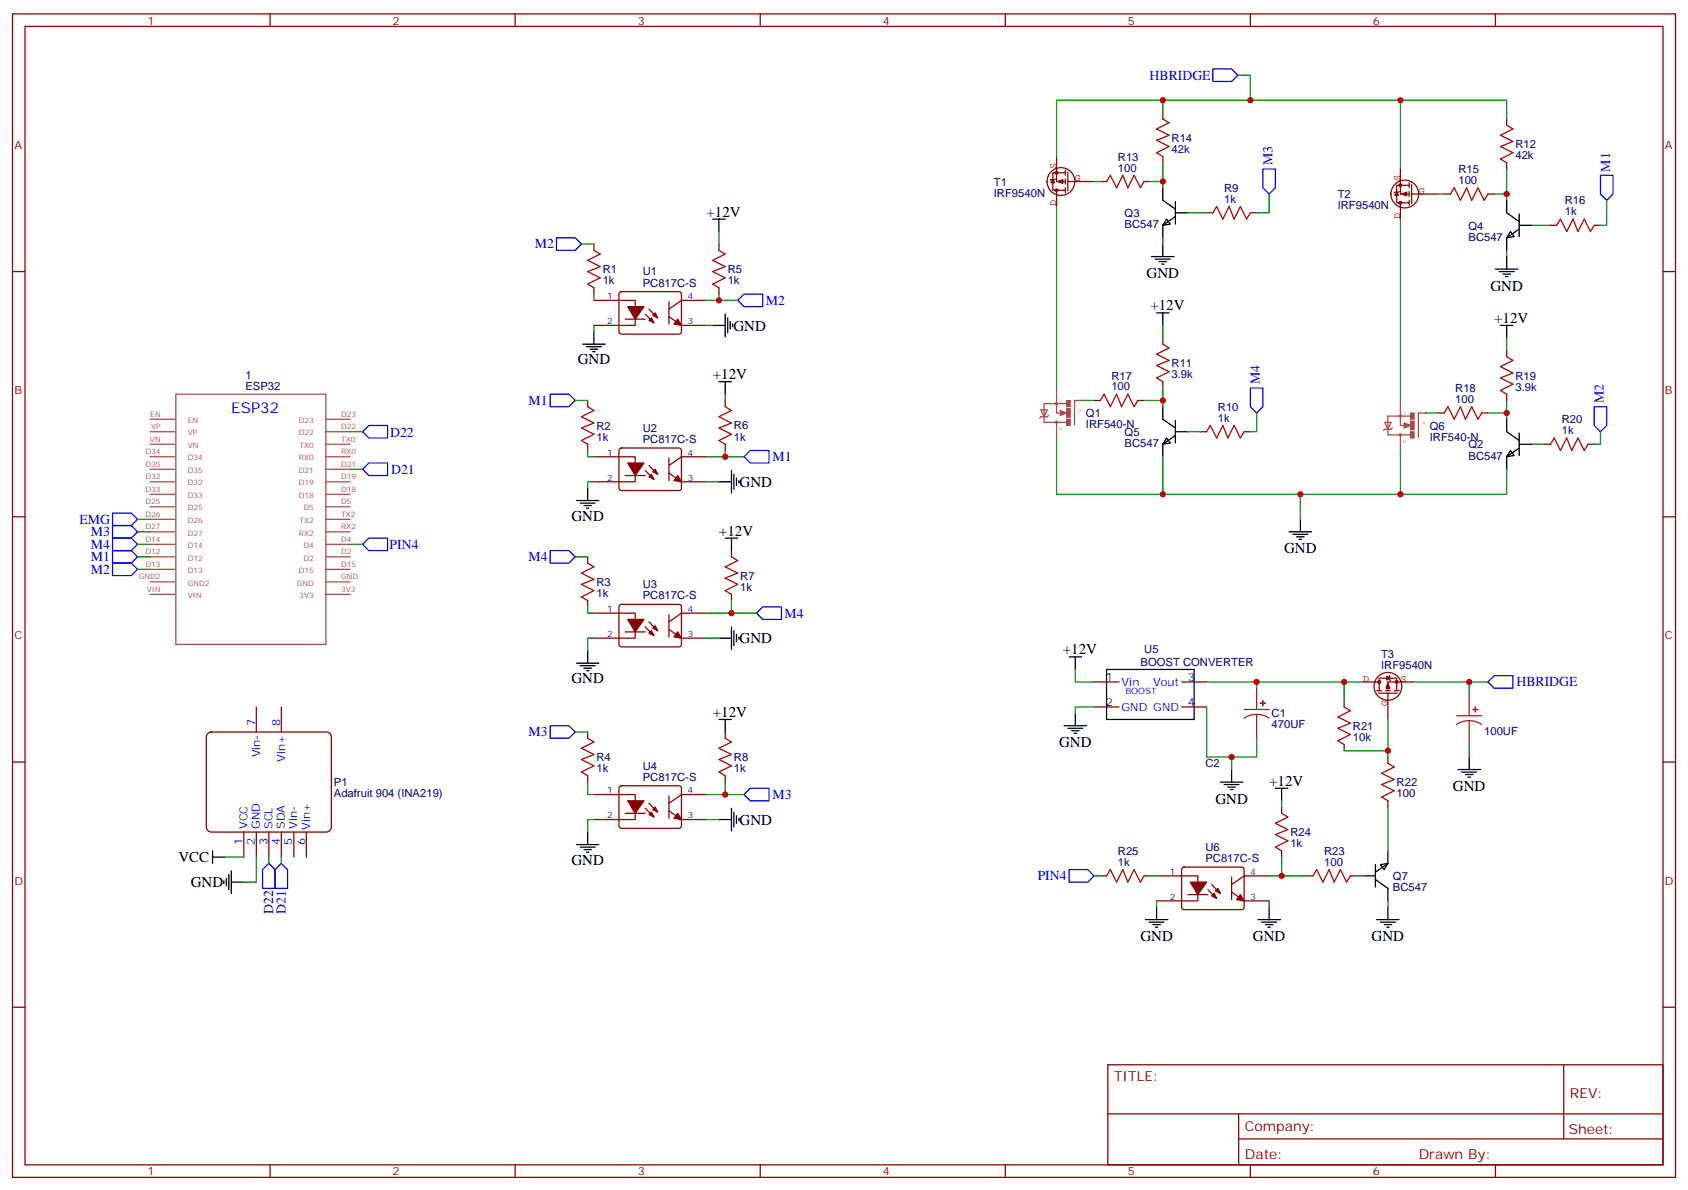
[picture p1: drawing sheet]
<svg xmlns="http://www.w3.org/2000/svg" width="476mm" height="336mm" viewBox="0 0 476 336" stroke-linecap="round" stroke-linejoin="round" font-family="sans-serif">
<g fill="none" stroke="#870000" stroke-width=".35">
<path d="M3.5 3.9h469.2v328.1h-469.2zM7.1 7.4h462.1v321.1h-462.1zM76.2 3.9v3.5M145.3 3.9v3.5M214.5 3.9v3.5M283.6 3.9v3.5M352.8 3.9v3.5M421.9 3.9v3.5M3.5 76.6h3.6M167.6 68.8v1.8M202.8 68.8v1.8M469.2 76.6h3.5"/>
<path d="M167.6 84.7h11.6v7.1h-11.6M167.6 81.2v1.7M174.9 82.4l.4-.2 16.5 .1 .5 .6-.1 10.9-.6 .4h-16.5l-.5-.7v-10.6zM176.4 90h5.6M182 88.6l2.5 2.5M183.1 87.2l2.5 2.4M188.7 89.3l3.6 2.5h7M188.7 85.1v6.3M199.3 84.7h-7l-3.6 2.5M202.8 81.2v1.7M165.8 112.9v1.8M204.6 112.9v1.8"/>
<path d="M165.8 125.3v1.7M167.6 128.8h11.6v7.1h-11.6M174.9 126.5l.4-.2 16.5 .1 .5 .6-.1 10.9-.6 .4h-16.5l-.5-.7v-10.6zM176.4 134.1h5.6M182 132.7l2.5 2.4M183.1 131.3l2.5 2.4M188.7 129.2v6.3M188.7 133.4l3.6 2.5h7M199.3 128.8h-7l-3.6 2.5M204.6 125.3v1.7M3.5 145.7h3.6M165.8 157v1.8"/>
<path d="M206.4 155.3v1.7M469.2 145.7h3.5M165.8 169.4v1.7M167.6 172.9h11.6v7.1h-11.6M174.9 170.6l.4-.2 16.5 .1 .5 .6-.1 10.9-.6 .4h-16.5l-.5-.7v-10.6zM176.4 178.2h5.6M182 176.8l2.5 2.4M183.1 175.4l2.5 2.4M188.7 173.2v6.4M188.7 177.5l3.6 2.5h7M199.3 172.9h-7l-3.6 2.5M206.4 167.6v1.8"/>
<path d="M3.5 214.9h3.6M165.8 206.4v1.8M165.8 218.8v1.7M204.6 206.4v1.8M204.6 218.8v1.7M469.2 214.9h3.5M167.6 224h11.6v7.1h-11.6M174.9 221.8l.4-.2h16.5l.5 .7-.1 10.8-.6 .5-16.5-.1-.5-.6v-10.6zM176.4 229.3h5.6M182 227.9l2.5 2.5M183.1 226.5l2.5 2.5M188.7 224.4v6.4"/>
<path d="M188.7 228.6l3.6 2.5h7M199.3 224h-7l-3.6 2.5M3.5 284h3.6M469.2 284h3.5M312.6 300.2h156.6v28.3h-156.6zM312.6 314.1h156.5M349.5 314.1v14.1M441.2 300.3v20.9M76.2 328.5v3.5M145.3 328.5v3.5M214.5 328.5v3.5M283.6 328.5v3.5"/>
<path d="M349.5 321.2h119.6M352.8 328.5v3.5M421.9 328.5v3.5"/>
</g>
<g fill="#870000" stroke="#870000" stroke-width=".35">
<path d="M191.2 90l1.1 1.8-2.2-.4z"/>
<path d="M183.1 90.3l.7-.7 .7 1.5z"/>
<path d="M184.1 88.9l.8-.7 .7 1.4z"/>
<path d="M177.1 86.5h4.6l-2.5 3.5z"/>
<path d="M191.2 134.1l1.1 1.8-2.2-.4z"/>
<path d="M183.1 134.4l.7-.7 .7 1.4z"/>
<path d="M184.1 133l.8-.7 .7 1.4z"/>
<path d="M177.1 130.6h4.6l-2.5 3.5z"/>
<path d="M191.2 178.2l1.1 1.8-2.2-.4z"/>
<path d="M183.1 178.5l.7-.7 .7 1.4z"/>
<path d="M184.1 177.1l.8-.7 .7 1.4z"/>
<path d="M177.1 174.7h4.6l-2.5 3.5z"/>
<path d="M191.2 229.3l1.1 1.8-2.2-.3z"/>
<path d="M183.1 229.7l.7-.7 .7 1.4z"/>
<path d="M184.9 227.6l.7 1.4-1.5-.7z"/>
<path d="M177.1 225.8h4.6l-2.5 3.5z"/>
</g>
<g fill="none" stroke="#a64a4a" stroke-width=".35">
<path d="M42.3 118.2h7M49.6 111.2h42.3v70.5h-42.3zM91.8 118.2h7M293.7 115.6h1.8l-.9 1.9zM295.8 117.2l-.3 .3h-1.8l-.4 .4M298.1 112.9v3.6h1.2M298.1 119.1v.9M299.2 115.7l1.7 .8-1.7 .7zM300.9 113.8h-6.3v5.3h6.3M305.2 112.9h-2v6.9M42.3 139.4h7M42.3 135.9h7"/>
<path d="M42.3 132.3h7M42.3 128.8h7M42.3 125.3h7M42.3 121.7h7M91.8 139.4h7M91.8 135.9h7M91.8 132.3h7M91.8 128.8h7M91.8 125.3h7M91.8 121.7h7M42.3 157h7M42.3 153.5h7"/>
<path d="M42.3 150h7M42.3 146.4h7M42.3 142.9h7M91.8 157h7M91.8 153.5h7M91.8 150h7M91.8 146.4h7M91.8 142.9h7M42.3 167.6h7M42.3 164.1h7M42.3 160.5h7M91.8 167.6h7"/>
<path d="M91.8 164.1h7M91.8 160.5h7"/>
</g>
<path d="M167.6 70.6l1.7 1-3.5 1.8 3.5 1.8-3.5 1.4 3.5 1.8-3.5 1.7 1.8 1.1M202.8 70.6l1.8 1-3.5 1.8 3.5 1.8-3.5 1.4 3.5 1.8-3.5 1.7 1.7 1.1M165.8 114.7l1.8 1-3.6 1.8 3.6 1.8-3.6 1.4 3.6 1.7-3.6 1.8 1.8 1.1M204.6 114.7l1.8 1-3.6 1.8 3.6 1.8-3.6 1.4 3.6 1.7-3.6 1.8 1.8 1.1M165.8 158.8l1.8 1-3.6 1.8 3.6 1.8-3.6 1.4 3.6 1.7-3.6 1.8 1.8 1.1M206.4 157l1.7 1.1-3.5 1.7 3.5 1.8-3.5 1.4 3.5 1.8-3.5 1.7 1.8 1.1M165.8 208.2l1.8 1-3.6 1.8 3.6 1.8-3.6 1.4 3.6 1.7-3.6 1.8 1.8 1.1M204.6 208.2l1.8 1-3.6 1.8 3.6 1.8-3.6 1.4 3.6 1.7-3.6 1.8 1.8 1.1" fill="none" stroke="#a10000" stroke-width=".35"/>
<g fill="none" stroke="#008700" stroke-width=".35">
<path d="M164 68.8h3.6M202.8 65.3v3.5M167.6 82.9v1.8M167.6 91.8v1.7M199.3 91.8h1.8M202.8 82.9v1.8h-3.5M202.8 84.7h5.3M162.3 112.9h3.5M204.6 111.2v1.7M165.8 127v1.8h1.8M167.6 135.9h-1.8v1.7M199.3 135.9h3.5"/>
<path d="M204.6 127v1.8h-5.3M204.6 128.8h5.3M162.3 157h3.5M165.8 171.1v1.8h1.8M167.6 180h-1.8v3.5M199.3 180h3.5M206.4 169.4v3.5h-7.1M206.4 172.9h7M162.3 206.4h3.5M165.8 220.5v3.5h1.8M167.6 231.1h-1.8v3.5M199.3 231.1h3.5"/>
<path d="M204.6 220.5v3.5h-5.3M204.6 224h5.3"/>
</g>
<g fill="none" stroke="#000" stroke-width=".35">
<path d="M201.1 61.8h3.5M202.8 61.8v3.5M164.4 97h6.3M165.5 97.8h4.2M166.5 98.5h2.1M167.2 99.2h.7M167.6 93.5v3.5M201.1 91.8h3.5M204.6 88.6v6.3M205.3 89.6v4.3M206 90.7v2.1M206.7 91.4v.7"/>
<path d="M202.8 107.6h3.6M204.6 107.6v3.6M165.8 137.6v3.5M202.8 135.9h3.6M206.4 132.7v6.3M207.1 133.7v4.3M207.8 134.8v2.1M208.5 135.5v.7M162.6 141.1h6.4M163.7 141.9h4.2M164.7 142.6h2.2M165.5 143.3h.7"/>
<path d="M204.6 151.7h3.5M206.4 151.7v3.6M202.8 180h3.6M206.4 176.8v6.3M207.1 177.8v4.3M207.8 178.9v2.1M208.5 179.6v.7M162.6 187h6.4M163.7 187.7h4.2M164.7 188.4h2.2M165.5 189.1h.7M165.8 183.5v3.5"/>
<path d="M202.8 202.9h3.6M204.6 202.9v3.5M162.6 238.2h6.4M163.7 238.9h4.2M164.7 239.6h2.2M165.8 234.6v3.6M202.8 231.1h3.6M206.4 227.9v6.4M207.1 229v4.2M207.8 230v2.2M208.5 230.8v.7M165.5 240.3h.7"/>
</g>
<path d="M157 67.1h5.3l1.7 1.7-1.7 1.8h-5.3zM208.1 84.7l1.8-1.8h5.3v3.6h-5.3zM155.2 111.2h5.3l1.8 1.7-1.8 1.8h-5.3zM209.9 128.8l1.8-1.8h5.3v3.6h-5.3zM155.2 155.3h5.3l1.8 1.7-1.8 1.8h-5.3zM213.4 172.9l1.8-1.8h5.3v3.6h-5.3zM155.2 204.6h5.3l1.8 1.8-1.8 1.8h-5.3zM209.9 224l1.8-1.7h5.3v3.5h-5.3z" fill="none" stroke="#00f" stroke-width=".35"/>
<g fill="#850000" stroke="#850000" stroke-width=".35">
<path d="M298.4 51.2l1.5-.5v1z"/>
<circle cx="298.1" cy="48.7" r=".39"/>
<circle cx="298.1" cy="53.7" r=".39"/>
</g>
<g fill="none" stroke="#850000" stroke-width=".35">
<path d="M297 50.7l.6 .8h-1.1zM297.7 50.5l-1.4 .3M298.1 44.1v7.1h2.5M298.1 53.7v4.5M298.1 53.7h2.5M300.6 48.7h-3.6v5h1.1M300.6 48v1.4M300.6 50.5v1.4M300.6 53v1.4M301.3 48.5v5.3M301.3 51.2h7.4"/>
<circle cx="299.3" cy="51.2" r="3.9"/>
</g>
<path d="M299.7 116.5h-.4v-.4l1.3 .4-1.3 .3" fill="none" stroke="#a64a4a" stroke-width=".42"/>
<path d="M298 113.7l.3 .1-.2 .2-.2-.2M298 119l.3 .1-.2 .2-.2-.2" fill="none" stroke="#a64a4a" stroke-width=".56"/>
<g fill="#a64a4a" stroke="#a64a4a" stroke-width=".28">
<path d="M300.9 112.9h1.1v1.8h-1.1z"/>
<path d="M300.9 118.2h1.1v1.8h-1.1z"/>
<path d="M300.9 115.2h1.1v2.5h-1.1z"/>
</g>
<circle cx="305.2" cy="112.9" r=".18" fill="#a64a4a"/>
<path d="M298.1 109.4v3.5M390.7 119.1h1.8l-.9 1.9zM395.1 116.5v3.5h1.2M396.2 119.3l1.7 .7-1.7 .7zM397.9 117.3h-6.3v5.3h6.3M402.2 116.5h-2v6.8M298.1 120v3.5M392.8 120.7l-.3 .3h-1.8l-.4 .4M395.1 122.6v.9" fill="none" stroke="#a64a4a" stroke-width=".35"/>
<g fill="none" stroke="#000" stroke-width=".35">
<path d="M328.1 53v3.5l3.5 2.4M331.6 56.8v6.4M425.1 56.5v3.5l3.5 2.5M324.9 72.4h6.4M326 73.1h4.2M327 73.8h2.1M327.7 74.5h.7M328.1 68.8v3.6M329.1 61.8l1.1 1.4-2.1 .3zM331.6 61.1l-3.5 2.4v3.6M331.6 60h3.5M421.9 75.9h6.4"/>
<path d="M423 76.6h4.2M424 77.3h2.2M424.7 78h.7M425.1 72.4v3.5M426.2 65.3l1 1.4-2.1 .4zM428.6 64.6l-3.5 2.5v3.5M428.6 63.5h3.6M428.6 60.4v6.3M328.1 114.7v3.5l3.5 2.5M331.6 118.6v6.3M425.1 118.2v3.5l3.5 2.5M329.1 123.5l1.1 1.4-2.1 .4z"/>
<path d="M331.6 122.8l-3.5 2.5v3.5M331.6 121.7h3.5M426.2 127l1 1.4-2.1 .4zM428.6 126.3l-3.5 2.5v3.5M428.6 122.1v6.3M428.6 125.3h3.6"/>
</g>
<g fill="none" stroke="#008700" stroke-width=".35">
<path d="M328.1 28.3v3.5M395.1 28.3v19.4M425.1 33.5v-5.2h-127v15.8M298.1 58.2v51.2M308.7 51.2h1.7M328.1 45.9v5.3h-3.5M328.1 51.2v1.8M405.7 54.7h1.8M425.1 47.7v7h-3.5M425.1 54.7v1.8M328.1 67.1v1.7M335.1 60h5.3"/>
<path d="M425.1 70.6v1.8M432.2 63.5h5.2M305.2 112.9h3.5M322.8 112.9h5.3v1.8M328.1 109.4v3.5M402.2 116.5h3.5M419.8 116.5h5.3v1.7M425.1 112.9v3.6M328.1 128.8v10.6M335.1 121.7h3.6M432.2 125.3h3.5"/>
</g>
<path d="M328.1 33.5l1.7 1.1-3.5 1.8 3.5 1.7-3.5 1.4 3.5 1.8-3.5 1.8 1.8 1M425.1 35.3l1.8 1.1-3.6 1.7 3.6 1.8-3.6 1.4 3.6 1.8-3.6 1.7 1.8 1.1M312.2 51.2l1.1-1.8 1.7 3.6 1.8-3.6 1.4 3.6 1.8-3.6 1.7 3.6 1.1-1.8M409.2 54.7l1.1-1.7 1.7 3.5 1.8-3.5 1.4 3.5 1.8-3.5 1.7 3.5 1.1-1.8M342.2 60l1.1-1.8 1.7 3.6 1.8-3.6 1.4 3.6 1.8-3.6 1.7 3.6 1.1-1.8M439.2 63.5l1.1-1.7 1.7 3.5 1.8-3.5 1.4 3.5 1.8-3.5 1.7 3.5 1.1-1.8M328.1 97l1.7 1.1-3.5 1.8 3.5 1.7-3.5 1.4 3.5 1.8-3.5 1.8 1.8 1M310.4 112.9l1.1-1.7 1.8 3.5 1.7-3.5 1.4 3.5 1.8-3.5 1.8 3.5 1-1.8M407.5 116.5l1-1.8 1.8 3.5 1.7-3.5 1.5 3.5 1.7-3.5 1.8 3.5 1-1.7M425.1 100.6l1.8 1-3.6 1.8 3.6 1.8-3.6 1.4 3.6 1.7-3.6 1.8 1.8 1.1M340.4 121.7l1.1-1.7 1.8 3.5 1.7-3.5 1.4 3.5 1.8-3.5 1.8 3.5 1-1.8M437.4 125.3l1.1-1.8 1.8 3.5 1.7-3.5 1.4 3.5 1.8-3.5 1.8 3.5 1-1.7" fill="none" stroke="#a10000" stroke-width=".35"/>
<g fill="none" stroke="#870000" stroke-width=".35">
<path d="M328.1 31.8v1.7M425.1 33.5v1.8M310.4 51.2h1.8M322.8 51.2h1.8M328.1 44.1v1.8M407.5 54.7h1.7M419.8 54.7h1.8M425.1 45.9v1.8M340.4 60h1.8M352.8 60h1.7M437.4 63.5h1.8M449.8 63.5h1.8"/>
<path d="M328.1 95.3v1.7M425.1 98.8v1.8M308.7 112.9h1.7M321 112.9h1.8M328.1 107.6v1.8M405.7 116.5h1.8M418 116.5h1.8M425.1 111.2v1.7M338.7 121.7h1.7M351 121.7h1.8M435.7 125.3h1.7M448 125.3h1.8"/>
</g>
<g fill="#850000" stroke="#850000" stroke-width=".35">
<path d="M395.5 54.7l1.4-.5v1z"/>
<circle cx="395.1" cy="52.2" r=".39"/>
<circle cx="395.1" cy="57.2" r=".39"/>
</g>
<g fill="none" stroke="#850000" stroke-width=".35">
<path d="M394.1 54.2l.5 .9h-1.1zM394.8 54l-1.5 .4M395.1 47.7v7h2.5M395.1 57.2v4.6M395.1 57.2h2.5M397.6 52.2h-3.5v5h1M397.6 51.5v1.5M397.6 54v1.4M397.6 56.5v1.4M398.3 52.1v5.3M398.3 54.7h7.4"/>
<circle cx="396.3" cy="54.7" r="3.9"/>
</g>
<path d="M396.7 120h-.4v-.4l1.3 .4-1.3 .3" fill="none" stroke="#a64a4a" stroke-width=".42"/>
<path d="M395 117.2l.3 .1-.2 .2-.2-.2M395 122.5l.3 .1-.2 .2-.2-.2" fill="none" stroke="#a64a4a" stroke-width=".56"/>
<g fill="#a64a4a" stroke="#a64a4a" stroke-width=".28">
<path d="M397.9 116.5h1.1v1.7h-1.1z"/>
<path d="M397.9 121.7h1.1v1.8h-1.1z"/>
<path d="M397.9 118.7h1.1v2.5h-1.1z"/>
</g>
<circle cx="402.2" cy="116.5" r=".18" fill="#a64a4a"/>
<path d="M395.1 112.9v3.5M395.1 123.6v3.4" fill="none" stroke="#a64a4a" stroke-width=".35"/>
<g fill="none" stroke="#008700" stroke-width=".35">
<path d="M349.2 21.2h3.6v7.1M358.1 54.7v5.3h-3.6M453.3 56.5v7h-1.7M395.1 61.8v51.1M328.1 91.8v3.5M425.1 95.3v3.5M354.5 116.5v5.2h-1.7M298.1 123.5v15.9h97v-12.4M366.9 139.4v7M425.1 132.3v7.1h-30M451.6 121.7v3.6h-1.8M38.8 150h3.5"/>
<path d="M38.8 153.5h3.5M38.8 157h3.5M38.8 146.4h3.5M98.8 153.5h3.5M38.8 160.5h3.5M303.4 188.8v3.5h5.3M308.7 199.4h-5.3v1.7M340.4 192.3h14.1v1.8M340.4 199.4v14.1h14.1v-5.3M354.5 192.3h30M379.2 192.3v5.3M398.6 192.3h15.9v3.5"/>
<path d="M414.5 192.3h5.3M347.5 213.5v3.5M391.6 202.9v8.8h-12.4M391.6 211.7v1.8M414.5 209.9v3.6M361.6 225.8v1.8M391.6 227.6v12.3M326.3 254v1.8M358.1 247h10.6M358.1 254v1.8M361.6 241.7v5.3M382.8 247h1.7"/>
<path d="M391.6 254v1.8"/>
</g>
<g fill="none" stroke="#00f" stroke-width=".35">
<path d="M342.2 19.4h5.3l1.7 1.8-1.7 1.8h-5.3zM356.3 47.7h3.5v5.3l-1.7 1.7-1.8-1.7zM451.6 49.4h3.5v5.3l-1.8 1.8-1.7-1.8zM352.8 109.4h3.5v5.3l-1.8 1.8-1.7-1.8zM449.8 114.7h3.5v5.3l-1.7 1.7-1.8-1.7zM31.7 158.8h5.3l1.8 1.7-1.8 1.8h-5.3zM31.7 155.3h5.3l1.8 1.7-1.8 1.8h-5.3zM31.7 151.7h5.3l1.8 1.8-1.8 1.8h-5.3zM31.7 148.2h5.3l1.8 1.8-1.8 1.7h-5.3zM31.7 144.7h5.3l1.8 1.7-1.8 1.8h-5.3zM102.3 153.5l1.8-1.8h5.3v3.6h-5.3zM421.6 190.5h5.3v3.6h-5.3l-1.8-1.8z"/>
<path d="M301.6 245.2h5.3l1.8 1.8-1.8 1.7h-5.3z"/>
</g>
<g fill="none" stroke="#000" stroke-width=".35">
<path d="M326.3 88.2h3.5M328.1 88.2v3.6M423.3 91.8h3.6M425.1 91.8v3.5M363.7 150h6.4M364.8 150.7h4.2M365.8 151.4h2.1M366.5 152.1h.7M366.9 146.4v3.6M301.6 185.2h3.6M303.4 185.2v3.6M312.2 188.8h24.7v14.1h-24.7z"/>
<path d="M300.2 204.6h6.4M301.3 205.4h4.2M302.3 206.1h2.1M303 206.8h.7M303.4 201.1v3.5M347.5 217v3.5M411.3 217h6.4M412.4 217.7h4.2M413.5 218.4h2.1M414.2 219.1h.7M414.5 213.5v3.5M344.3 220.5h6.4"/>
<path d="M345.4 221.2h4.2M346.4 221.9h2.1M347.1 222.6h.7M359.8 222.3h3.6M361.6 222.3v3.5M391.6 239.9v3.6l-3.5 2.4M323.1 259.3h6.4M326.3 255.8v3.5M354.9 259.3h6.3M358.1 255.8v3.5M384.5 247h3.6M388.1 248l3.5 2.5v3.5"/>
<path d="M388.1 243.8v6.4M388.4 259.3h6.4M389.5 243.8l2.1-.3-1.1 1.7zM391.6 255.8v3.5M324.2 260h4.2M325.3 260.7h2.1M326 261.4h.7M356 260h4.2M357 260.7h2.1M357.7 261.4h.7M389.5 260h4.2M390.5 260.7h2.1"/>
<path d="M391.2 261.4h.7"/>
</g>
<g fill="none" stroke="#870000" stroke-width=".35">
<path d="M308.7 192.3h7M308.7 199.4h7M333.4 192.3h7M333.4 199.4h7M379.2 197.6v1.8M379.2 209.9v1.8M391.6 213.5v1.7M361.6 227.6v1.7M361.6 239.9v1.8M391.6 225.8v1.8M326.3 247h11.7v7h-11.7M333.6 244.7l.5-.2 16.5 .1 .4 .6-.1 10.9-.6 .4-16.5-.1-.4-.6v-10.6z"/>
<path d="M335.1 252.3h5.7M340.8 250.9l2.5 2.4M341.8 249.4l2.5 2.5M347.5 251.6l3.5 2.4h7.1M347.5 247.3v6.4M358.1 247h-7.1l-3.5 2.4M368.7 247h1.7M381 247h1.8"/>
</g>
<path d="M354.5 194.1v6M414.5 195.8v6M351 200.1h7.1M354.5 201.5l-1.8 .2-1.7 .8M354.5 201.5l1.9 .2 1.7 .8M354.5 201.5v6.7M411 201.8h7M414.5 203.2l-1.8 .3-1.7 .8M414.5 203.2l1.9 .3 1.6 .8M414.5 203.2v6.7" fill="none" stroke="#8c2424" stroke-width=".35"/>
<g fill="#8c2424" stroke="#8c2424" stroke-width=".35">
<path d="M355.6 198.3h1.4z"/>
<path d="M356.3 197.6v1.4z"/>
<path d="M415.6 200.1h1.4z"/>
<path d="M416.2 199.4l.1 1.4z"/>
</g>
<g fill="#850000" stroke="#850000" stroke-width=".35">
<path d="M391.6 192.7l.5 1.4h-1z"/>
<circle cx="394.1" cy="192.3" r=".39"/>
<circle cx="389.1" cy="192.3" r=".39"/>
</g>
<g fill="none" stroke="#850000" stroke-width=".35">
<path d="M384.5 192.3h4.6M388.4 194.8h1.4M388.9 195.5h5.3M389.1 192.3v-1.1h5v3.6M389.1 192.3v2.5M390.9 194.8h1.4M391.2 190.7l.9 .5-.9 .6zM391.6 195.5v7.4M391.9 190.5l.4 1.4M393.3 194.8h1.5M398.6 192.3h-7v2.5"/>
<circle cx="391.6" cy="193.5" r="3.9"/>
</g>
<path d="M379.2 199.4l1.8 1-3.5 1.8 3.5 1.7-3.5 1.5 3.5 1.7-3.5 1.8 1.7 1M391.6 215.2l1.7 1.1-3.5 1.8 3.5 1.7-3.5 1.4 3.5 1.8-3.5 1.8 1.8 1M361.6 229.3l1.8 1.1-3.6 1.8 3.6 1.7-3.6 1.4 3.6 1.8-3.6 1.8 1.8 1M370.4 247l1.1-1.8 1.7 3.5 1.8-3.5 1.4 3.5 1.8-3.5 1.7 3.5 1.1-1.7" fill="none" stroke="#a10000" stroke-width=".35"/>
<g fill="#870000" stroke="#870000" stroke-width=".35">
<path d="M350 252.3l1 1.7-2.1-.3z"/>
<path d="M341.8 252.6l.7-.7 .8 1.4z"/>
<path d="M342.9 251.2l.7-.7 .7 1.4z"/>
<path d="M335.8 248.7h4.6l-2.4 3.6z"/>
</g>
<path d="M58.5 207l1.1-.6h32.5a1.41 1.41 0 0 1 1.4 1.4v25.4a1.51 1.51 0 0 1-1.4 1.4h-32.5a1.51 1.51 0 0 1-1.4-1.4v-25.4z" fill="#fff" stroke="#800000" stroke-width=".35"/>
<path d="M72.3 199.4v7M79.4 199.4v7M68.8 234.6v7.1M72.3 234.6v7.1M75.8 234.6v7.1M79.4 234.6v7.1M82.9 234.6v7.1M86.4 234.6v7.1M310.4 247h1.8M322.8 247h1.8" fill="none" stroke="#870000" stroke-width=".35"/>
<path d="M102.3 132.3l1.8-1.7h5.3v3.5h-5.3zM102.3 121.7l1.8-1.7h5.3v3.5h-5.3zM75.8 243.5l1.8 1.7v5.3h-3.5v-5.3zM79.4 243.5l1.7 1.7v5.3h-3.5v-5.3z" fill="none" stroke="#00f" stroke-width=".35"/>
<path d="M60 239.9v3.6M60 241.7h3.5M63.1 248.4v.7M63.9 247.7v2.1M64.6 246.6v4.3M65.3 248.7h3.5M65.3 245.6v6.3" fill="none" stroke="#000" stroke-width=".35"/>
<path d="M98.8 121.7h3.5M98.8 132.3h3.5M63.5 241.7h5.3M72.3 241.7v7h-3.5M75.8 241.7v1.8M79.4 241.7v1.8M308.7 247h1.7M324.6 247h1.7" fill="none" stroke="#008700" stroke-width=".35"/>
<path d="M312.2 247l1.1-1.8 1.7 3.5 1.8-3.5 1.4 3.5 1.8-3.5 1.7 3.5 1.1-1.7" fill="none" stroke="#a10000" stroke-width=".35"/>
<g fill="#c00">
<circle cx="204.6" cy="224" r=".88"/>
<circle cx="206.4" cy="172.9" r=".88"/>
<circle cx="204.6" cy="128.8" r=".88"/>
<circle cx="202.8" cy="84.7" r=".88"/>
<circle cx="328.1" cy="51.2" r=".88"/>
<circle cx="425.1" cy="54.7" r=".88"/>
<circle cx="395.1" cy="28.3" r=".88"/>
<circle cx="328.1" cy="28.3" r=".88"/>
<circle cx="328.1" cy="112.9" r=".88"/>
<circle cx="425.1" cy="116.5" r=".88"/>
<circle cx="395.1" cy="139.4" r=".88"/>
<circle cx="328.1" cy="139.4" r=".88"/>
<circle cx="366.9" cy="139.4" r=".88"/>
<circle cx="352.8" cy="28.3" r=".88"/>
<circle cx="354.5" cy="192.3" r=".88"/>
<circle cx="379.2" cy="192.3" r=".88"/>
<circle cx="391.6" cy="211.7" r=".88"/>
<circle cx="347.5" cy="213.5" r=".88"/>
<circle cx="361.6" cy="247" r=".88"/>
<circle cx="414.5" cy="192.3" r=".88"/>
</g>
<g font-size="4.2">
<text x="199.3" y="61.1">+12V</text>
<text x="323.5" y="78.5">GND</text>
<text x="420.5" y="82">GND</text>
<text x="324.6" y="87.5">+12V</text>
<text x="206.9" y="93.2">GND</text>
<text x="421.6" y="91.1">+12V</text>
<text x="163" y="102.7">GND</text>
<text x="201.1" y="106.9">+12V</text>
<text x="208.7" y="137.3">GND</text>
<text x="161.2" y="146.8">GND</text>
<text x="202.8" y="151">+12V</text>
<text x="362.3" y="156.1">GND</text>
<text x="208.7" y="181.4">GND</text>
<text x="299.9" y="184.5">+12V</text>
<text x="161.2" y="192.7">GND</text>
<text x="201.1" y="202.2">+12V</text>
<text x="298.8" y="210.7">GND</text>
<text x="358.1" y="221.6">+12V</text>
<text x="342.9" y="226.6">GND</text>
<text x="409.9" y="223.1">GND</text>
<text x="208.7" y="232.6">GND</text>
<text x="50.3" y="243.2">VCC</text>
<text x="161.2" y="243.8">GND</text>
<text x="53.8" y="250.2">GND</text>
<text x="321.7" y="265.4">GND</text>
<text x="353.5" y="265.4">GND</text>
<text x="387" y="265.4">GND</text>
</g>
<text font-size="4.2" fill="#00f" x="65.3" y="116.5">ESP32</text>
<g font-size="3.9" fill="#00f">
<text x="324.3" y="22.5">HBRIDGE</text>
<text x="359" y="46.6" transform="rotate(-90 359 46.6)">M3</text>
<text x="454.2" y="48.4" transform="rotate(-90 454.2 48.4)">M1</text>
<text x="150.9" y="70.1">M2</text>
<text x="216.1" y="86">M2</text>
<text x="355.5" y="108.4" transform="rotate(-90 355.5 108.4)">M4</text>
<text x="452.5" y="113.7" transform="rotate(-90 452.5 113.7)">M2</text>
<text x="149.1" y="114.2">M1</text>
<text x="110.1" y="123.1">D22</text>
<text x="217.9" y="130.1">M1</text>
<text x="110.4" y="133.6">D21</text>
<text x="22.4" y="147.7">EMG</text>
<text x="25.7" y="154.8">M4</text>
<text x="25.7" y="151.2">M3</text>
<text x="109.9" y="154.8">PIN4</text>
<text x="25.7" y="161.8">M2</text>
<text x="25.7" y="158.3">M1</text>
<text x="149.1" y="158.3">M4</text>
<text x="221.4" y="174.2">M4</text>
<text x="427.8" y="193.6">HBRIDGE</text>
<text x="149.1" y="207.7">M3</text>
<text x="217.9" y="225.3">M3</text>
<text x="292.8" y="248.2">PIN4</text>
<text x="77.1" y="257.7" transform="rotate(-90 77.1 257.7)">D22</text>
<text x="80.6" y="257.7" transform="rotate(-90 80.6 257.7)">D21</text>
</g>
<g font-size="3.9" fill="#800">
<text x="314.3" y="304.8">TITLE:</text>
<text x="443" y="309.5">REV:</text>
<text x="351.2" y="319">Company:</text>
<text x="442.6" y="319.7">Sheet:</text>
<text x="351.2" y="326.7">Date:</text>
<text x="400.3" y="326.8">Drawn By:</text>
</g>
<g font-size="3.2" fill="#800">
<text x="41.6" y="6.9">1</text>
<text x="110.8" y="6.9">2</text>
<text x="179.9" y="6.9">3</text>
<text x="249.1" y="6.9">4</text>
<text x="318.2" y="6.9">5</text>
<text x="387.3" y="6.9">6</text>
<text x="4.1" y="42">A</text>
<text x="469.7" y="42">A</text>
<text x="4.1" y="111.2">B</text>
<text x="469.7" y="111.2">B</text>
<text x="4.1" y="180.3">C</text>
<text x="469.7" y="180.3">C</text>
<text x="4.1" y="249.4">D</text>
<text x="469.7" y="249.4">D</text>
<text x="41.6" y="331.5">1</text>
<text x="110.8" y="331.5">2</text>
<text x="179.9" y="331.5">3</text>
<text x="249.1" y="331.5">4</text>
<text x="318.2" y="331.5">5</text>
<text x="387.3" y="331.5">6</text>
</g>
<g font-size="3.2" fill="#000080">
<text x="330.6" y="40">R14</text>
<text x="427.6" y="41.8">R12</text>
<text x="315.4" y="45.3">R13</text>
<text x="330.6" y="43.1">42k</text>
<text x="427.6" y="44.9">42k</text>
<text x="280.4" y="52.4">T1</text>
<text x="315.4" y="48.4">100</text>
<text x="411.5" y="51.9">100</text>
<text x="411.5" y="48.8">R15</text>
<text x="280.4" y="55.5">IRF9540N</text>
<text x="345.4" y="57.2">1k</text>
<text x="345.4" y="54.1">R9</text>
<text x="377.4" y="59">IRF9540N</text>
<text x="377.4" y="55.9">T2</text>
<text x="441.5" y="57.6">R16</text>
<text x="317.3" y="64.3">BC547</text>
<text x="317.3" y="61.1">Q3</text>
<text x="414.3" y="64.7">Q4</text>
<text x="441.5" y="60.7">1k</text>
<text x="414.3" y="67.8">BC547</text>
<text x="170" y="77.1">R1</text>
<text x="181.3" y="77.6">U1</text>
<text x="205.3" y="77">R5</text>
<text x="170" y="80.2">1k</text>
<text x="181.3" y="80.8">PC817C-S</text>
<text x="205.3" y="80.2">1k</text>
<text x="69.3" y="106.9">1</text>
<text x="313.6" y="107.1">R17</text>
<text x="330.6" y="106.6">3.9k</text>
<text x="330.6" y="103.6">R11</text>
<text x="427.6" y="107.1">R19</text>
<text x="69.3" y="110.1">ESP32</text>
<text x="313.6" y="110.1">100</text>
<text x="410.6" y="113.6">100</text>
<text x="410.6" y="110.6">R18</text>
<text x="427.6" y="110.2">3.9k</text>
<text x="306.4" y="117.6">Q1</text>
<text x="343.6" y="118.9">1k</text>
<text x="343.6" y="115.8">R10</text>
<text x="440.6" y="119.4">R20</text>
<text x="168.3" y="124.3">1k</text>
<text x="168.3" y="121.2">R2</text>
<text x="181.3" y="124.9">PC817C-S</text>
<text x="181.3" y="121.7">U2</text>
<text x="207.1" y="124.3">1k</text>
<text x="207.1" y="121.1">R6</text>
<text x="306.4" y="120.8">IRF540-N</text>
<text x="317.3" y="122.9">Q5</text>
<text x="403.4" y="124.3">IRF540-N</text>
<text x="403.4" y="121.1">Q6</text>
<text x="440.6" y="122.4">1k</text>
<text x="317.3" y="126">BC547</text>
<text x="414.3" y="129.6">BC547</text>
<text x="414.3" y="126.4">Q2</text>
<text x="168.3" y="165.3">R3</text>
<text x="181.3" y="165.8">U3</text>
<text x="208.8" y="166.6">1k</text>
<text x="208.8" y="163.4">R7</text>
<text x="168.3" y="168.4">1k</text>
<text x="181.3" y="169">PC817C-S</text>
<text x="322.8" y="184.2">U5</text>
<text x="389.7" y="185.5">T3</text>
<text x="321.8" y="187.7">BOOST CONVERTER</text>
<text x="389.7" y="188.6">IRF9540N</text>
<text x="358.8" y="202.3">C1</text>
<text x="358.8" y="205.4">470UF</text>
<text x="381.7" y="208.9">10k</text>
<text x="381.7" y="205.8">R21</text>
<text x="418.7" y="207.2">100UF</text>
<text x="168.3" y="214.7">R4</text>
<text x="207.1" y="214.6">R8</text>
<text x="94.2" y="221.7">P1</text>
<text x="168.3" y="217.7">1k</text>
<text x="181.3" y="220.2">PC817C-S</text>
<text x="181.3" y="217">U4</text>
<text x="207.1" y="217.8">1k</text>
<text x="340.1" y="216.4">C2</text>
<text x="394.1" y="221.7">R22</text>
<text x="94.2" y="224.8">Adafruit 904 (INA219)</text>
<text x="394.1" y="224.8">100</text>
<text x="340.1" y="239.9">U6</text>
<text x="364.1" y="238.9">1k</text>
<text x="364.1" y="235.8">R24</text>
<text x="315.4" y="244.2">1k</text>
<text x="315.4" y="241.1">R25</text>
<text x="340.1" y="243.1">PC817C-S</text>
<text x="373.6" y="244.2">100</text>
<text x="373.6" y="241">R23</text>
<text x="393" y="251.3">BC547</text>
<text x="393" y="248.2">Q7</text>
</g>
<g font-size="3.2" fill="#00f">
<text x="312" y="191.9">1</text>
<text x="335.1" y="191.9">3</text>
<text x="316.4" y="193.4">Vin</text>
<text x="325.3" y="193.4">Vout</text>
<text x="312" y="199">2</text>
<text x="316.4" y="200.4">GND GND</text>
<text x="335.1" y="199">4</text>
<text x="72" y="204.6" transform="rotate(-90 72 204.6)">7</text>
<text x="79" y="204.6" transform="rotate(-90 79 204.6)">8</text>
<text x="73.4" y="213.6" transform="rotate(-90 73.4 213.6)">Vin-</text>
<text x="80.4" y="214.8" transform="rotate(-90 80.4 214.8)">Vin+</text>
<text x="69.8" y="233.8" transform="rotate(-90 69.8 233.8)">VCC</text>
<text x="73.3" y="233.8" transform="rotate(-90 73.3 233.8)">GND</text>
<text x="76.9" y="233.8" transform="rotate(-90 76.9 233.8)">SCL</text>
<text x="80.4" y="233.8" transform="rotate(-90 80.4 233.8)">SDA</text>
<text x="83.9" y="233.8" transform="rotate(-90 83.9 233.8)">Vin-</text>
<text x="87.5" y="233.9" transform="rotate(-90 87.5 233.9)">Vin+</text>
<text x="68.4" y="238.3" transform="rotate(-90 68.4 238.3)">1</text>
<text x="71.9" y="238.3" transform="rotate(-90 71.9 238.3)">2</text>
<text x="75.4" y="238.3" transform="rotate(-90 75.4 238.3)">3</text>
<text x="79" y="238.3" transform="rotate(-90 79 238.3)">4</text>
<text x="82.4" y="238.3" transform="rotate(-90 82.4 238.3)">5</text>
<text x="86.1" y="238.4" transform="rotate(-90 86.1 238.4)">6</text>
</g>
<g font-size="2.8" fill="#840000">
<text x="298" y="47.6" transform="rotate(-90 298 47.6)">S</text>
<text x="303.3" y="51.1">G</text>
<text x="395" y="51.1" transform="rotate(-90 395 51.1)">S</text>
<text x="298" y="58.2" transform="rotate(-90 298 58.2)">D</text>
<text x="400.3" y="54.6">G</text>
<text x="395" y="61.7" transform="rotate(-90 395 61.7)">D</text>
<text x="384.6" y="192.2">D</text>
<text x="395.2" y="192.2">S</text>
<text x="391.5" y="199.2" transform="rotate(-90 391.5 199.2)">G</text>
</g>
<g font-size="2.5" fill="#00f">
<text x="171.3" y="84.3">1</text>
<text x="194" y="84.3">4</text>
<text x="171.3" y="91.4">2</text>
<text x="194" y="91.4">3</text>
<text x="171.3" y="128.4">1</text>
<text x="194" y="128.4">4</text>
<text x="171.3" y="135.5">2</text>
<text x="194" y="135.5">3</text>
<text x="171.3" y="172.5">1</text>
<text x="194" y="172.5">4</text>
<text x="171.3" y="179.6">2</text>
<text x="194" y="179.6">3</text>
<text x="317.5" y="195.8">BOOST</text>
<text x="171.3" y="223.7">1</text>
<text x="194" y="223.7">4</text>
<text x="171.3" y="230.8">2</text>
<text x="194" y="230.8">3</text>
<text x="330" y="246.6">1</text>
<text x="352.8" y="246.6">4</text>
<text x="330" y="253.7">2</text>
<text x="352.8" y="253.7">3</text>
</g>
<g font-size="2.1" fill="#a54b4b">
<text x="42.4" y="117.5">EN</text>
<text x="53" y="119.3">EN</text>
<text x="84.3" y="119.3">D23</text>
<text x="96.2" y="117.5">D23</text>
<text x="42.3" y="124.6">VN</text>
<text x="42.6" y="121">VP</text>
<text x="53" y="122.8">VP</text>
<text x="84.3" y="122.8">D22</text>
<text x="96.2" y="124.6">TX0</text>
<text x="96.2" y="121">D22</text>
<text x="41" y="131.6">D35</text>
<text x="41" y="128.1">D34</text>
<text x="53" y="129.8">D34</text>
<text x="53" y="126.3">VN</text>
<text x="84.3" y="129.8">RX0</text>
<text x="84.5" y="126.3">TX0</text>
<text x="96.2" y="131.6">D21</text>
<text x="96.2" y="128.1">RX0</text>
<text x="41" y="135.2">D32</text>
<text x="53" y="136.9">D32</text>
<text x="53" y="133.4">D35</text>
<text x="84.3" y="136.9">D19</text>
<text x="84.3" y="133.4">D21</text>
<text x="96.2" y="135.2">D19</text>
<text x="41" y="142.2">D25</text>
<text x="41" y="138.7">D33</text>
<text x="53" y="144">D25</text>
<text x="53" y="140.4">D33</text>
<text x="84.3" y="140.4">D18</text>
<text x="85.6" y="144">D5</text>
<text x="96.2" y="142.2">D5</text>
<text x="96.2" y="138.7">D18</text>
<text x="41" y="149.3">D27</text>
<text x="41" y="145.7">D26</text>
<text x="53" y="147.5">D26</text>
<text x="84.5" y="147.5">TX2</text>
<text x="96.2" y="149.3">RX2</text>
<text x="96.2" y="145.7">TX2</text>
<text x="41" y="152.8">D14</text>
<text x="53" y="154.5">D14</text>
<text x="53" y="151">D27</text>
<text x="84.3" y="151">RX2</text>
<text x="85.6" y="154.5">D4</text>
<text x="96.2" y="152.8">D4</text>
<text x="41" y="159.9">D13</text>
<text x="41" y="156.3">D12</text>
<text x="53" y="161.6">D13</text>
<text x="53" y="158.1">D12</text>
<text x="84.3" y="161.6">D15</text>
<text x="85.6" y="158.1">D2</text>
<text x="96.2" y="159.9">D15</text>
<text x="96.2" y="156.3">D2</text>
<text x="39.1" y="163.4">GND2</text>
<text x="41.4" y="166.9">VIN</text>
<text x="53" y="165.1">GND2</text>
<text x="83.7" y="165.1">GND</text>
<text x="96.2" y="166.9">3V3</text>
<text x="96.2" y="163.4">GND</text>
<text x="53" y="168.6">VIN</text>
<text x="84.5" y="168.6">3V3</text>
</g>
<g font-size="1.1" fill="#4ba54b">
<text x="299" y="113.4">S</text>
<text x="304.2" y="116">G</text>
<text x="396" y="116.9">S</text>
<text x="401.2" y="119.6">G</text>
<text x="298.9" y="121.3">D</text>
<text x="395.9" y="124.9">D</text>
</g>
</svg>
